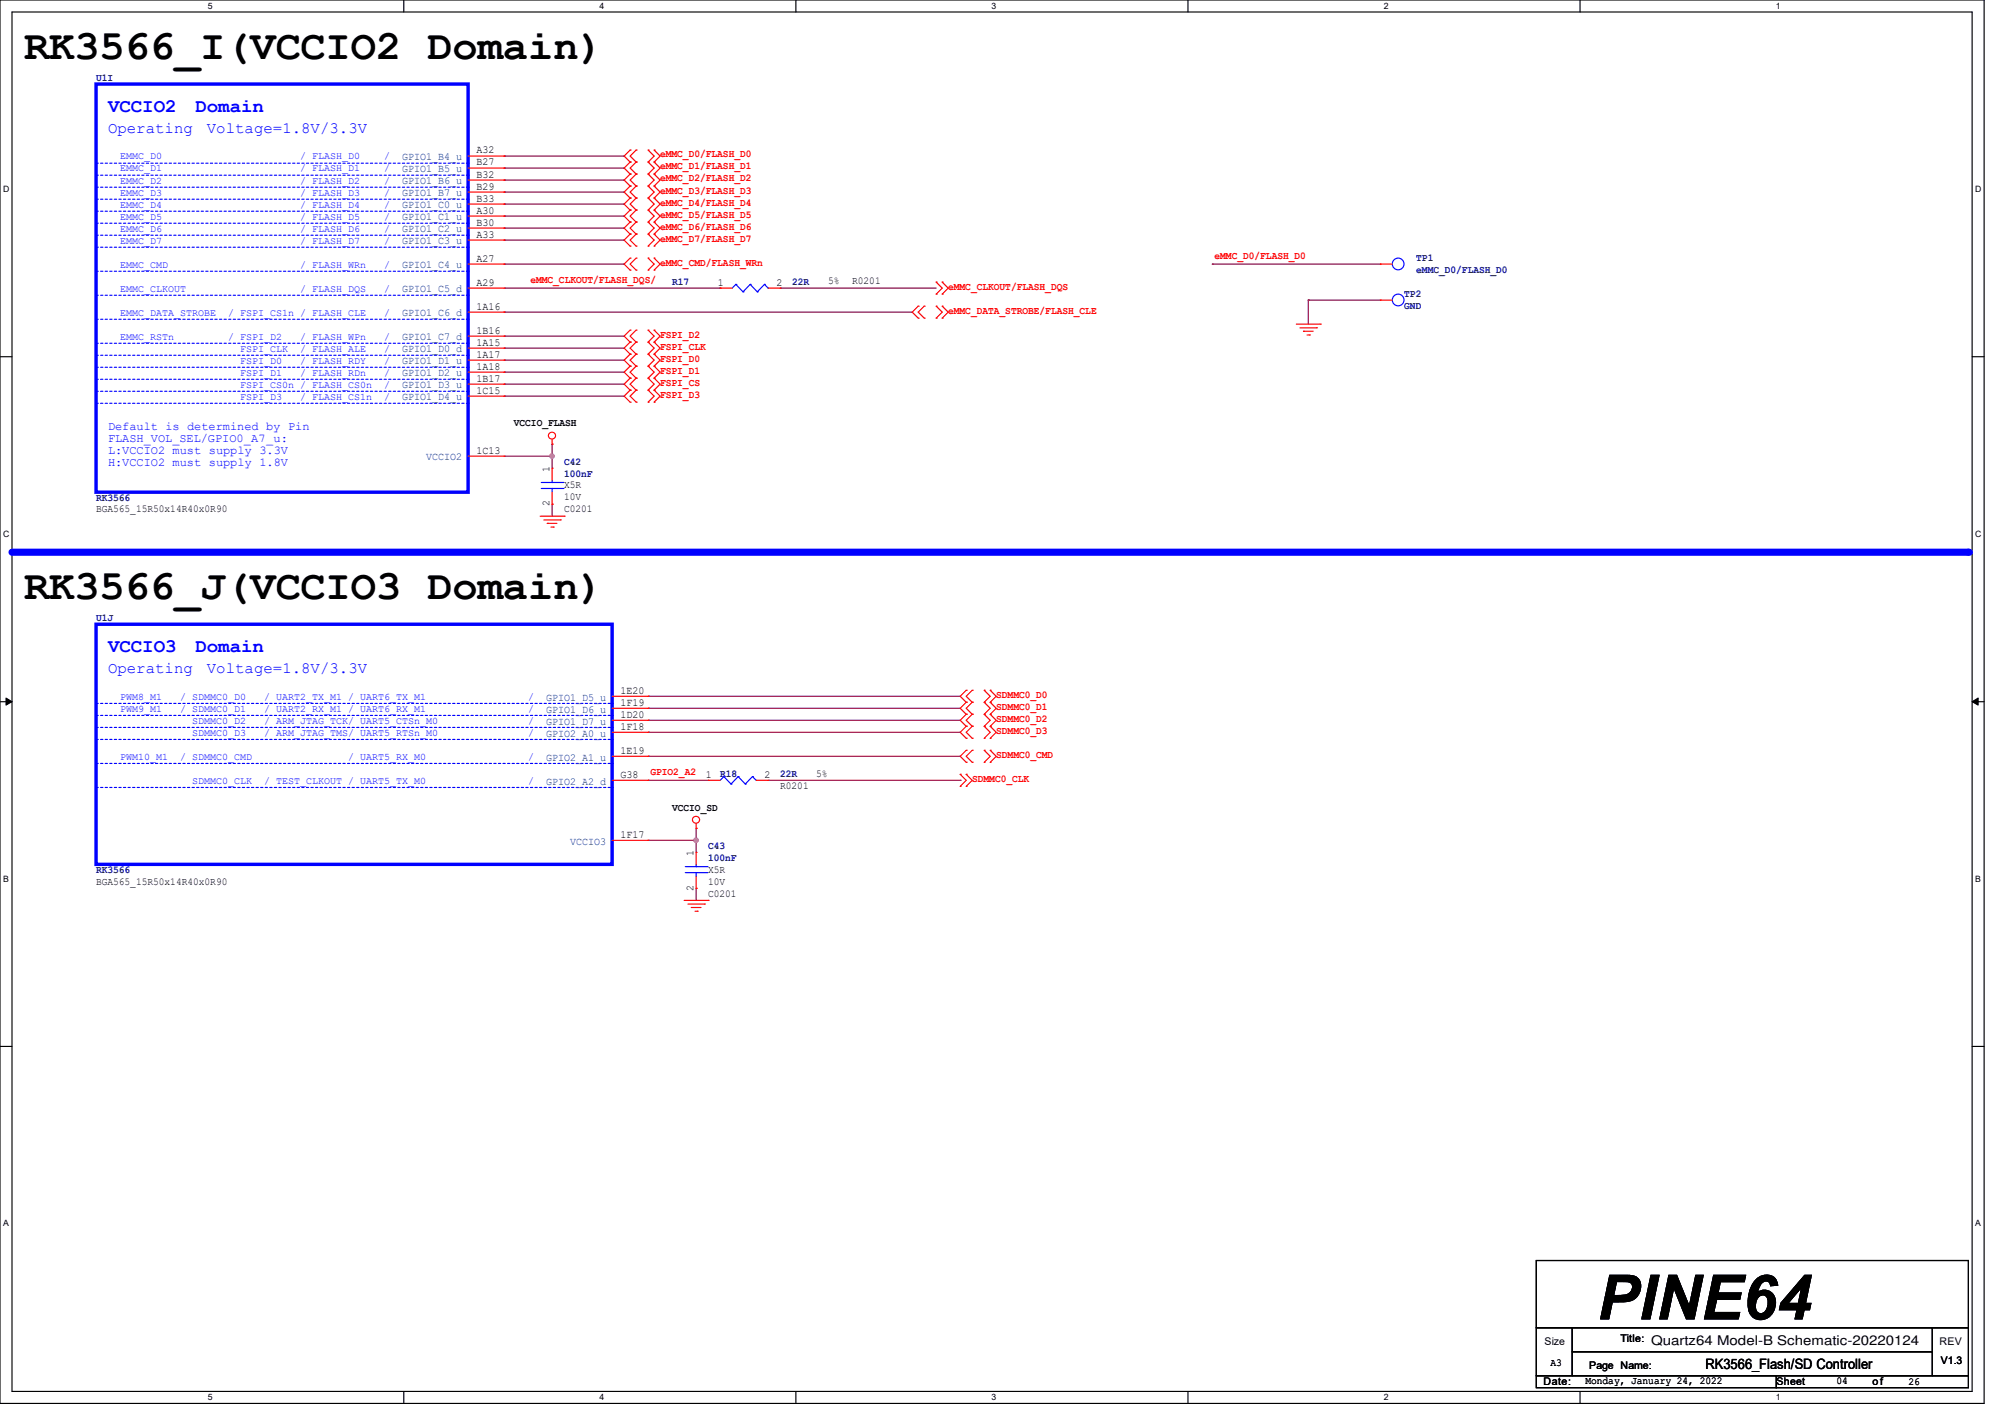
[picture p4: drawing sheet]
<svg xmlns="http://www.w3.org/2000/svg" width="297mm" height="210mm" viewBox="0 0 297 210" stroke-linecap="round" stroke-linejoin="round" font-family="sans-serif">
<path d="M0 0h293.9v207.9h-293.9zM1.8 1.8h290.3v204.3h-290.3z" fill="none" stroke="#000" stroke-width=".17"/>
<g fill="#fff">
<path d="M30.8 .2h.7v1.4h-.7z"/>
<path d="M30.8 206.2h.7v1.4h-.7z"/>
</g>
<path d="M59.8 0v1.8M59.8 206.1v1.8" fill="none" stroke="#000" stroke-width=".17"/>
<g fill="#fff">
<path d="M88.8 .2h.7v1.4h-.7z"/>
<path d="M88.8 206.2h.7v1.4h-.7z"/>
</g>
<path d="M117.9 0v1.8M117.9 206.1v1.8" fill="none" stroke="#000" stroke-width=".17"/>
<g fill="#fff">
<path d="M146.9 .2h.7v1.4h-.7z"/>
<path d="M146.9 206.2h.7v1.4h-.7z"/>
</g>
<path d="M176 0v1.8M176 206.1v1.8" fill="none" stroke="#000" stroke-width=".17"/>
<g fill="#fff">
<path d="M205 .2h.7v1.4h-.7z"/>
<path d="M205 206.2h.7v1.4h-.7z"/>
</g>
<path d="M234.1 0v1.8M234.1 206.1v1.8" fill="none" stroke="#000" stroke-width=".17"/>
<g fill="#fff">
<path d="M263.1 .2h.6v1.4h-.6z"/>
<path d="M263.1 206.2h.6v1.4h-.6z"/>
<path d="M.5 27.3h.9v1.4h-.9z"/>
<path d="M292.6 27.3h.9v1.4h-.9z"/>
<path d="M.5 78.4h.9v1.4h-.9z"/>
<path d="M292.6 78.4h.9v1.4h-.9z"/>
</g>
<path d="M0 52.8h1.8M292.1 52.8h1.8" fill="none" stroke="#000" stroke-width=".17"/>
<g fill="#fff">
<path d="M.5 129.5h.8v1.4h-.8z"/>
<path d="M292.6 129.5h.8v1.4h-.8z"/>
</g>
<path d="M0 103.9h1.8M292.1 103.9h1.8" fill="none" stroke="#000" stroke-width=".17"/>
<path d="M.9 103.4l.9 .5-.9 .5zM292.1 103.9l.9-.5v1z" fill="#000" stroke="#000" stroke-width=".15"/>
<g fill="#fff">
<path d="M.5 180.5h.8v1.4h-.8z"/>
<path d="M292.6 180.5h.8v1.4h-.8z"/>
</g>
<path d="M0 155h1.8M292.1 155h1.8" fill="none" stroke="#000" stroke-width=".17"/>
<path d="M1.8 81.8h289.8" fill="none" stroke="#00f" stroke-width="1.1"/>
<circle cx="291.6" cy="81.8" r=".53" fill="#00f"/>
<g fill="none" stroke="#7f003f" stroke-width=".17">
<path d="M74.7 39.1h.1M74.7 35.6h.1M74.7 33.8h.1M74.7 32h.1M74.7 30.2h.1M74.7 28.4h.1M74.7 26.7h.1M74.7 24.9h.1M74.7 23.1h.1M74.7 39.1h17.8M74.7 35.6h17.8M74.7 33.8h17.8"/>
<path d="M74.7 32h17.8M74.7 30.2h17.8M74.7 28.4h17.8M74.7 26.7h17.8M74.7 24.9h17.8M74.7 23.1h17.8M179.6 39.1h.1M179.6 39.1h24.9M74.7 49.8h.1M74.7 46.2h.1M74.7 56.9h.1M74.7 55.1h.1"/>
<path d="M74.7 53.3h.1M74.7 51.6h.1M74.7 58.7h.1M74.7 49.8h17.8M74.7 42.7h32M74.7 46.2h60.4M74.7 56.9h17.8M74.7 55.1h17.8M74.7 53.3h17.8M74.7 51.6h17.8M74.7 58.7h17.8M106.7 42.7h.1"/>
<path d="M115.6 42.7h.1M115.6 42.7h23.1M193.8 44.4h.1M193.8 44.4v3.6M193.8 44.4h10.7M74.7 67.6h7.1M81.8 67.6h.1M81.8 74.7h.1M81.8 65.8h.1M81.8 65.8v3.5M81.8 74.7v1.8M96 103.1h.1"/>
<path d="M96 104.9h.1M96 106.7h.1M96 108.5h.1M96 115.6h.1M96 112h.1M96 103.1h46.2M96 104.9h46.2M96 106.7h46.2M96 108.5h46.2M96 115.6h8.9M96 112h46.2M113.8 115.6h28.4"/>
<path d="M142.2 115.6h.1M96 124.5h.1M96 124.5h7.1M103.1 124.5h.1M103.1 131.6h.1M103.1 122.7h.1M103.1 122.7v3.5M103.1 131.6v1.8"/>
</g>
<g fill="#f0f" stroke="#f0f" stroke-width=".17">
<circle cx="81.8" cy="67.5" r=".32"/>
<circle cx="103.1" cy="124.4" r=".32"/>
</g>
<g fill="none" stroke="#f00" stroke-width=".17">
<path d="M69.3 23.1h5.4M69.3 24.9h5.4M69.3 26.7h5.4M69.3 28.4h5.4M69.3 30.2h5.4M69.3 32h5.4M69.3 33.8h5.4M69.3 35.6h5.4M69.3 39.1h5.4M74.7 23.1h.1M74.7 24.9h.1M74.7 26.7h.1"/>
<path d="M74.7 28.4h.1M74.7 30.2h.1M74.7 32h.1M74.7 33.8h.1M74.7 35.6h.1M74.7 39.1h.1M93.3 22.2h.1M93.3 24h.1M93.3 25.8h.1M93.3 27.6h.1M93.3 29.3h.1M93.3 31.1h.1"/>
<path d="M93.3 32.9h.1M93.3 34.7h.1M93.3 36.4h.1M93.3 38.2h.1M93.3 22.2l-.8 .9 .8 .9M93.3 27.6l-.8 .8 .8 .9M93.3 24l-.8 .9 .8 .9M93.3 29.3l-.8 .9 .8 .9M93.3 25.8l-.8 .9 .8 .9M93.3 31.1l-.8 .9 .8 .9M93.3 32.9l-.8 .9 .8 .9M93.3 38.2l-.8 .9 .8 .9"/>
<path d="M93.3 34.7l-.8 .9 .8 .8M94.2 24h.1M94.2 22.2h.1M94.2 25.8h.1M94.2 27.6h.1M94.2 29.3h.1M94.2 31.1h.1M94.2 32.9h.1M94.2 34.7h.1M94.2 36.4h.1M94.2 38.2h.1M94.2 22.2l-.9 .9 .9 .9"/>
<path d="M94.2 25.8l-.9 .9 .9 .9M94.2 24l-.9 .9 .9 .9M94.2 27.6l-.9 .8 .9 .9M94.2 29.3l-.9 .9 .9 .9M94.2 31.1l-.9 .9 .9 .9M94.2 32.9l-.9 .9 .9 .9M94.2 34.7l-.9 .9 .9 .8M94.2 38.2l-.9 .9 .9 .9M96 24h.1M96 22.2h.1M96 25.8h.1M96 27.6h.1"/>
<path d="M96 29.3h.1M96 31.1h.1M96 32.9h.1M96 34.7h.1M96 36.4h.1M96 38.2h.1M96 25.8l.9 .9-.9 .9M96 22.2l.9 .9-.9 .9M96 27.6l.9 .8-.9 .9M96 24l.9 .9-.9 .9M96 29.3l.9 .9-.9 .9M96 31.1l.9 .9-.9 .9"/>
<path d="M96 32.9l.9 .9-.9 .9M96 34.7l.9 .9-.9 .8M96 38.2l.9 .9-.9 .9M96.9 24h.1M96.9 22.2h.1M96.9 25.8h.1M96.9 27.6h.1M96.9 29.3h.1M96.9 31.1h.1M96.9 32.9h.1M96.9 34.7h.1M96.9 36.4h.1"/>
<path d="M96.9 38.2h.1M96.9 27.6l.9 .8-.9 .9M96.9 22.2l.9 .9-.9 .9M96.9 29.3l.9 .9-.9 .9M96.9 24l.9 .9-.9 .9M96.9 31.1l.9 .9-.9 .9M96.9 25.8l.9 .9-.9 .9M96.9 32.9l.9 .9-.9 .9M96.9 34.7l.9 .9-.9 .8M96.9 38.2l.9 .9-.9 .9M204.5 39.1h.1M204.5 39.1h1.7"/>
<path d="M69.3 42.7h5.4M69.3 46.2h5.4M69.3 49.8h5.4M69.3 51.6h5.4M69.3 53.3h5.4M69.3 55.1h5.4M69.3 56.9h5.4M69.3 58.7h5.4M74.7 42.7h.1M74.7 46.2h.1M74.7 49.8h.1M74.7 51.6h.1"/>
<path d="M74.7 53.3h.1M74.7 55.1h.1M74.7 56.9h.1M74.7 58.7h.1M93.3 40h.1M93.3 50.7h.1M93.3 52.5h.1M93.3 54.2h.1M93.3 56h.1M93.3 57.8h.1M93.3 59.6h.1M93.3 48.9h.1"/>
<path d="M93.3 50.7l-.8 .9 .8 .9M93.3 56l-.8 .9 .8 .9M93.3 52.5l-.8 .8 .8 .9M93.3 57.8l-.8 .9 .8 .9M93.3 54.2l-.8 .9 .8 .9M93.3 48.9l-.8 .9 .8 .9M94.2 40h.1M94.2 52.5h.1M94.2 50.7h.1M94.2 54.2h.1M94.2 56h.1M94.2 57.8h.1"/>
<path d="M94.2 59.6h.1M94.2 48.9h.1M94.2 50.7l-.9 .9 .9 .9M94.2 54.2l-.9 .9 .9 .9M94.2 52.5l-.9 .8 .9 .9M94.2 56l-.9 .9 .9 .9M94.2 48.9l-.9 .9 .9 .9M94.2 57.8l-.9 .9 .9 .9M96 40h.1M96 52.5h.1M96 50.7h.1M96 54.2h.1"/>
<path d="M96 56h.1M96 57.8h.1M96 59.6h.1M96 48.9h.1M96 54.2l.9 .9-.9 .9M96 50.7l.9 .9-.9 .9M96 56l.9 .9-.9 .9M96 48.9l.9 .9-.9 .9M96 52.5l.9 .8-.9 .9M96 57.8l.9 .9-.9 .9M96.9 40h.1M96.9 52.5h.1"/>
<path d="M96.9 50.7h.1M96.9 54.2h.1M96.9 56h.1M96.9 57.8h.1M96.9 59.6h.1M96.9 48.9h.1M96.9 56l.9 .9-.9 .9M96.9 50.7l.9 .9-.9 .9M96.9 57.8l.9 .9-.9 .9M96.9 52.5l.9 .8-.9 .9M96.9 48.9l.9 .9-.9 .9M96.9 54.2l.9 .9-.9 .9"/>
<path d="M106.7 42.7h.1M106.7 42.7h1.8M113.8 42.7h1.8M115.6 42.7h.1M136 45.3h.1M136 47.1h.1M136 45.3l-.9 .9 .9 .9M136.9 47.1h.1M136.9 45.3h.1M136.9 45.3l-.9 .9 .9 .9M138.7 43.6h.1M138.7 41.8h.1"/>
<path d="M138.7 47.1h.1M138.7 45.3h.1M138.7 41.8l.9 .9-.9 .9M138.7 45.3l.9 .9-.9 .9M139.6 43.6h.1M139.6 41.8h.1M139.6 47.1h.1M139.6 45.3h.1M139.6 41.8l.9 .9-.9 .9M139.6 45.3l.9 .9-.9 .9M192 48h3.6M192.6 48.6h2.4"/>
<path d="M193.1 49.1h.1M193.1 49.1h1.4M193.6 49.6h.4M194 49.6h.1M195 48.6h.1M195.6 48h.1M204.5 44.4h.1M204.5 44.4h1.7M69.3 67.6h5.4M74.7 67.6h.1M80 76.5h3.6M80.6 77h2.4"/>
<path d="M81.1 77.5h.1M81.1 77.5h1.4M81.6 78.1h.4M81.8 65.8h.1M81.8 69.3h.1M81.8 74.7h.1M81.8 65.1v.7M81.8 69.3v1.8M81.8 72.9v1.8M82 78.1h.1M83 77h.1M83.6 76.5h.1"/>
<path d="M90.7 103.1h5.3M90.7 104.9h5.3M90.7 106.7h5.3M90.7 108.5h5.3M90.7 112h5.3M90.7 115.6h5.3M96 103.1h.1M96 104.9h.1M96 106.7h.1M96 108.5h.1M96 112h.1M96 115.6h.1"/>
<path d="M104.9 115.6h.1M104.9 115.6h1.8M112 115.6h1.8M113.8 115.6h.1M142.2 116.5h.1M142.2 114.7h.1M142.2 114.7l.9 .9-.9 .9M143.1 102.2h.1M143.1 104h.1M143.1 105.8h.1M143.1 107.6h.1M143.1 109.3h.1"/>
<path d="M143.1 111.1h.1M143.1 112.9h.1M143.1 116.5h.1M143.1 114.7h.1M143.1 102.2l-.9 .9 .9 .9M143.1 107.6l-.9 .9 .9 .8M143.1 104l-.9 .9 .9 .9M143.1 105.8l-.9 .9 .9 .9M143.1 111.1l-.9 .9 .9 .9M143.1 114.7l.9 .9-.9 .9M144 104h.1M144 102.2h.1"/>
<path d="M144 105.8h.1M144 107.6h.1M144 109.3h.1M144 112.9h.1M144 111.1h.1M144 102.2l-.9 .9 .9 .9M144 105.8l-.9 .9 .9 .9M144 104l-.9 .9 .9 .9M144 107.6l-.9 .9 .9 .8M144 111.1l-.9 .9 .9 .9M145.8 104h.1M145.8 102.2h.1"/>
<path d="M145.8 105.8h.1M145.8 107.6h.1M145.8 109.3h.1M145.8 112.9h.1M145.8 111.1h.1M145.8 105.8l.9 .9-.9 .9M145.8 102.2l.9 .9-.9 .9M145.8 107.6l.9 .9-.9 .8M145.8 104l.9 .9-.9 .9M145.8 111.1l.9 .9-.9 .9M146.7 104h.1M146.7 102.2h.1"/>
<path d="M146.7 105.8h.1M146.7 107.6h.1M146.7 109.3h.1M146.7 112.9h.1M146.7 111.1h.1M146.7 107.6l.9 .9-.9 .8M146.7 102.2l.9 .9-.9 .9M146.7 104l.9 .9-.9 .9M146.7 111.1l.9 .9-.9 .9M146.7 105.8l.9 .9-.9 .9M90.7 124.5h5.3M96 124.5h.1"/>
<path d="M101.3 133.4h3.6M101.9 133.9h2.5M102.4 134.4h.1M102.4 134.4h1.4M103 135h.3M103.1 122.7h.1M103.1 126.2h.1M103.1 131.6h.1M103.1 122v.7M103.1 126.2v1.8M103.1 129.8v1.8M103.3 135h.1"/>
<path d="M104.4 133.9h.1M104.9 133.4h.1"/>
<circle cx="81.8" cy="64.5" r=".52"/>
<circle cx="103.1" cy="121.4" r=".52"/>
</g>
<path d="M227.6 186.7h64v9.9h-64zM227.6 196.6h5.3v7.2h-5.3zM232.9 196.6h53.4v3.6h-53.4zM286.3 196.6h5.3v7.2h-5.3zM227.6 203.8h35.5v1.7h-35.5zM232.9 200.2h53.4v3.6h-53.4zM263.1 203.8h28.5v1.7h-28.5z" fill="none" stroke="#000" stroke-width=".17"/>
<g fill="none" stroke="#00f" stroke-width=".17">
<path d="M109 42.1h.1M109 42.1l-.5 .6M109 42.1l1.1 1.1M110.1 43.2h.1M111.1 42.1h.1M111.1 42.1l-1 1.1M111.1 42.1l1.1 1.1M112.2 43.2h.1M113.2 42.1h.1M113.2 42.1l-1 1.1M113.2 42.1l.6 .6M113.8 42.7h.1"/>
<path d="M80.2 72.3h3.2M80.2 71.5h3.2M81.8 71.5h.1M81.8 72.3h.1M81.8 71.1v.4M81.8 72.3v.6M83.4 72.3h.1M83.4 71.5h.1M107.2 115h.1M107.2 115l-.5 .6M107.2 115l1.1 1.1M108.3 116.1h.1"/>
<path d="M109.3 115h.1M109.3 115l-1 1.1M109.3 115l1.1 1.1M110.4 116.1h.1M111.5 115h.1M111.5 115l-1.1 1.1M111.5 115l.5 .6M112 115.6h.1M101.5 129.2h3.2M101.5 128.4h3.2M103.1 128.4h.1M103.1 129.2h.1"/>
<path d="M103.1 128v.4M103.1 129.2v.6M104.7 129.2h.1M104.7 128.4h.1"/>
<circle cx="207.1" cy="39.1" r=".87"/>
<circle cx="207.1" cy="44.4" r=".87"/>
</g>
<g fill="none" stroke="#00f" stroke-width=".17" stroke-dasharray=".3 .3">
<path d="M14.2 29.5h55.1M14.2 33.1h55.1M14.2 26h55.1M14.2 36.6h55.1M14.2 24.2h55.1M14.2 31.3h55.1M14.2 34.8h55.1M14.2 27.7h55.1M69.3 29.5h.1M69.3 33.1h.1M69.3 26h.1M69.3 36.6h.1"/>
<path d="M69.3 24.2h.1M69.3 31.3h.1M69.3 34.8h.1M69.3 27.7h.1M14.2 52.6h55.1M14.2 56.2h55.1M14.2 54.4h55.1M14.2 58h55.1M14.2 43.7h55.1M14.2 59.7h55.1M14.2 50.8h55.1M14.2 40.2h55.1"/>
<path d="M14.2 47.3h55.1M69.3 52.6h.1M69.3 56.2h.1M69.3 54.4h.1M69.3 58h.1M69.3 43.7h.1M69.3 59.7h.1M69.3 50.8h.1M69.3 40.2h.1M69.3 47.3h.1M14.2 106h76.5M14.2 116.6h76.5"/>
<path d="M14.2 109.5h76.5M14.2 107.7h76.5M14.2 104.2h76.5M14.2 113.1h76.5M90.7 106h.1M90.7 116.6h.1M90.7 109.5h.1M90.7 107.7h.1M90.7 104.2h.1M90.7 113.1h.1"/>
</g>
<path d="M14.2 12.4h55.1v60.5h-55.1zM14.2 92.5h76.5v35.5h-76.5z" fill="none" stroke="#00f" stroke-width=".51"/>
<text font-size="9.2" x="236.6" y="195.4">PINE64</text>
<g font-size="6.2">
<text x="3.6" y="8.8">RK3566_I(VCCIO2 Domain)</text>
<text x="3.6" y="88.8">RK3566_J(VCCIO3 Domain)</text>
</g>
<g font-size="2.8" fill="#00f">
<text x="16" y="16.6">VCCIO2</text>
<text x="29" y="16.6">Domain</text>
<text x="16" y="96.6">VCCIO3</text>
<text x="29" y="96.6">Domain</text>
</g>
<g font-size="2.3" fill="#00f">
<text x="16" y="19.7">Operating</text>
<text x="30.6" y="19.7">Voltage=1.8V/3.3V</text>
<text x="16" y="99.7">Operating</text>
<text x="30.6" y="99.7">Voltage=1.8V/3.3V</text>
</g>
<text font-size="2.1" x="252.6" y="202.7">RK3566_Flash/SD Controller</text>
<text font-size="2" x="244.6" y="199.2">Quartz64 Model-B Schematic-20220124</text>
<g font-size="1.8" fill="#00f">
<text x="16" y="63.6">Default is determined by Pin</text>
<text x="16" y="65.4">FLASH_VOL_SEL/GPIO0_A7_u:</text>
<text x="16" y="67.2">L:VCCIO2 must supply 3.3V</text>
<text x="16" y="69">H:VCCIO2 must supply 1.8V</text>
</g>
<g font-size="1.6" fill="#00007f">
<text x="14.2" y="11.9">U1I</text>
<text x="209.8" y="38.6">TP1</text>
<text x="209.8" y="40.4">eMMC_D0/FLASH_D0</text>
<text x="99.6" y="42.2">R17</text>
<text x="117.3" y="42.2">22R</text>
<text x="208" y="43.9">TP2</text>
<text x="208" y="45.7">GND</text>
<text x="83.6" y="68.8">C42</text>
<text x="83.6" y="70.6">100nF</text>
<text x="14.2" y="74.2">RK3566</text>
<text x="14.2" y="91.9">U1J</text>
<text x="106.7" y="115.1">R18</text>
<text x="115.6" y="115.1">22R</text>
<text x="104.9" y="125.7">C43</text>
<text x="14.2" y="129.3">RK3566</text>
<text x="104.9" y="127.5">100nF</text>
</g>
<g font-size="1.6" fill="#003f7f">
<text x="59.6" y="23.7">GPIO1_B4_u</text>
<text x="59.6" y="25.5">GPIO1_B5_u</text>
<text x="59.6" y="27.3">GPIO1_B6_u</text>
<text x="59.6" y="29.1">GPIO1_B7_u</text>
<text x="59.6" y="30.9">GPIO1_C0_u</text>
<text x="59.6" y="32.6">GPIO1_C1_u</text>
<text x="59.6" y="34.4">GPIO1_C2_u</text>
<text x="59.6" y="36.2">GPIO1_C3_u</text>
<text x="59.6" y="39.8">GPIO1_C4_u</text>
<text x="59.6" y="43.3">GPIO1_C5_d</text>
<text x="59.6" y="46.9">GPIO1_C6_d</text>
<text x="59.6" y="50.4">GPIO1_C7_d</text>
<text x="59.6" y="52.2">GPIO1_D0_d</text>
<text x="59.6" y="54">GPIO1_D1_u</text>
<text x="59.6" y="55.8">GPIO1_D2_u</text>
<text x="59.6" y="57.5">GPIO1_D3_u</text>
<text x="59.6" y="59.3">GPIO1_D4_u</text>
<text x="63.1" y="68.2">VCCIO2</text>
<text x="80.9" y="103.8">GPIO1_D5_u</text>
<text x="80.9" y="105.5">GPIO1_D6_u</text>
<text x="80.9" y="107.3">GPIO1_D7_u</text>
<text x="80.9" y="109.1">GPIO2_A0_u</text>
<text x="80.9" y="112.7">GPIO2_A1_u</text>
<text x="80.9" y="116.2">GPIO2_A2_d</text>
<text x="84.5" y="125.1">VCCIO3</text>
</g>
<g font-size="1.6">
<text x="70.6" y="22.7">A32</text>
<text x="70.6" y="24.5">B27</text>
<text x="70.6" y="26.3">B32</text>
<text x="70.6" y="28.1">B29</text>
<text x="70.6" y="29.8">B33</text>
<text x="70.6" y="31.6">A30</text>
<text x="70.6" y="33.4">B30</text>
<text x="70.6" y="35.2">A33</text>
<text x="70.6" y="38.7">A27</text>
<text x="70.6" y="42.3">A29</text>
<text x="70.6" y="45.8">1A16</text>
<text x="106.3" y="42.3">1</text>
<text x="115" y="42.3">2</text>
<text x="122.7" y="42.1">5%</text>
<text x="126.2" y="42.1">R0201</text>
<text x="70.6" y="49.4">1B16</text>
<text x="70.6" y="51.2">1A15</text>
<text x="70.6" y="53">1A17</text>
<text x="70.6" y="54.7">1A18</text>
<text x="70.6" y="56.5">1B17</text>
<text x="70.6" y="58.3">1C15</text>
<text x="76.1" y="63.2">VCCIO_FLASH</text>
<text x="70.6" y="67.2">1C13</text>
<text x="81.4" y="69.9" transform="rotate(-90 81.4 69.9)">1</text>
<text x="14.2" y="75.9">BGA565_15R50x14R40x0R90</text>
<text x="81.4" y="75" transform="rotate(-90 81.4 75)">2</text>
<text x="83.6" y="75.9">C0201</text>
<text x="83.6" y="72.3">X5R</text>
<text x="83.6" y="74.1">10V</text>
<text x="91.9" y="102.7">1E20</text>
<text x="91.9" y="104.5">1F19</text>
<text x="91.9" y="106.3">1D20</text>
<text x="91.9" y="108.1">1F18</text>
<text x="91.9" y="111.6">1E19</text>
<text x="91.9" y="115.2">G38</text>
<text x="104.6" y="115.2">1</text>
<text x="113.2" y="115.2">2</text>
<text x="115.6" y="116.8">R0201</text>
<text x="120.9" y="115">5%</text>
<text x="91.9" y="124.1">1F17</text>
<text x="99.6" y="120.1">VCCIO_SD</text>
<text x="14.2" y="131">BGA565_15R50x14R40x0R90</text>
<text x="102.7" y="131.9" transform="rotate(-90 102.7 131.9)">2</text>
<text x="102.7" y="126.8" transform="rotate(-90 102.7 126.8)">1</text>
<text x="104.9" y="129.2">X5R</text>
<text x="104.9" y="131">10V</text>
<text x="104.9" y="132.8">C0201</text>
<text x="228.8" y="199.1">Size</text>
<text x="229.7" y="202.3">A3</text>
<text x="235.4" y="202.7">Page Name:</text>
<text x="240" y="198.8">Title:</text>
<text x="287.3" y="199.1">REV</text>
<text x="287.5" y="202">V1.3</text>
<text x="228.6" y="205.2">Date:</text>
<text x="234.9" y="205">Monday, January 24, 2022</text>
<text x="263.1" y="205.2">Sheet</text>
<text x="272" y="205">04</text>
<text x="277.4" y="205.2">o f</text>
<text x="282.7" y="205.1">26</text>
</g>
<g font-size="1.6" fill="#f00">
<text x="97.8" y="23.3">eMMC_D0/FLASH_D0</text>
<text x="97.8" y="25.1">eMMC_D1/FLASH_D1</text>
<text x="97.8" y="26.9">eMMC_D2/FLASH_D2</text>
<text x="97.8" y="28.7">eMMC_D3/FLASH_D3</text>
<text x="97.8" y="30.4">eMMC_D4/FLASH_D4</text>
<text x="97.8" y="32.2">eMMC_D5/FLASH_D5</text>
<text x="97.8" y="34">eMMC_D6/FLASH_D6</text>
<text x="97.8" y="35.8">eMMC_D7/FLASH_D7</text>
<text x="78.6" y="41.9">eMMC_CLKOUT/FLASH_DQS/</text>
<text x="97.8" y="39.3">eMMC_CMD/FLASH_WRn</text>
<text x="179.9" y="38.4">eMMC_D0/FLASH_D0</text>
<text x="140.5" y="42.9">eMMC_CLKOUT/FLASH_DQS</text>
<text x="140.5" y="46.4">eMMC_DATA_STROBE/FLASH_CLE</text>
<text x="97.8" y="51.8">FSPI_CLK</text>
<text x="97.8" y="53.5">FSPI_D0</text>
<text x="97.8" y="50">FSPI_D2</text>
<text x="97.8" y="55.3">FSPI_D1</text>
<text x="97.8" y="57.1">FSPI_CS</text>
<text x="97.8" y="58.9">FSPI_D3</text>
<text x="147.6" y="103.3">SDMMC0_D0</text>
<text x="147.6" y="105.1">SDMMC0_D1</text>
<text x="147.6" y="106.9">SDMMC0_D2</text>
<text x="147.6" y="108.7">SDMMC0_D3</text>
<text x="147.6" y="112.2">SDMMC0_CMD</text>
<text x="96.3" y="114.8">GPIO2_A2</text>
<text x="144" y="115.8">SDMMC0_CLK</text>
</g>
<g font-size="1.5" fill="#00f">
<text x="17.8" y="23.6">EMMC_D0</text>
<text x="44.4" y="23.6">/ FLASH_D0</text>
<text x="56.9" y="23.6">/</text>
<text x="17.8" y="25.4">EMMC_D1</text>
<text x="17.8" y="29">EMMC_D3</text>
<text x="17.8" y="27.2">EMMC_D2</text>
<text x="44.4" y="27.2">/ FLASH_D2</text>
<text x="44.4" y="29">/ FLASH_D3</text>
<text x="44.4" y="25.4">/ FLASH_D1</text>
<text x="56.9" y="25.4">/</text>
<text x="56.9" y="29">/</text>
<text x="56.9" y="27.2">/</text>
<text x="17.8" y="30.7">EMMC_D4</text>
<text x="17.8" y="34.3">EMMC_D6</text>
<text x="17.8" y="32.5">EMMC_D5</text>
<text x="44.4" y="34.3">/ FLASH_D6</text>
<text x="44.4" y="30.7">/ FLASH_D4</text>
<text x="44.4" y="32.5">/ FLASH_D5</text>
<text x="56.9" y="30.7">/</text>
<text x="56.9" y="32.5">/</text>
<text x="56.9" y="34.3">/</text>
<text x="17.8" y="39.6">EMMC_CMD</text>
<text x="17.8" y="36.1">EMMC_D7</text>
<text x="44.4" y="39.6">/ FLASH_WRn</text>
<text x="44.5" y="36.1">/ FLASH_D7</text>
<text x="56.9" y="36.1">/</text>
<text x="56.9" y="39.6">/</text>
<text x="17.8" y="43.2">EMMC_CLKOUT</text>
<text x="17.8" y="46.7">EMMC_DATA_STROBE</text>
<text x="33.8" y="46.7">/ FSPI_CS1n / FLASH_CLE</text>
<text x="44.4" y="43.2">/ FLASH_DQS</text>
<text x="56.9" y="43.2">/</text>
<text x="56.9" y="46.7">/</text>
<text x="17.8" y="50.3">EMMC_RSTn</text>
<text x="33.8" y="50.3">/ FSPI_D2</text>
<text x="35.6" y="52.1">FSPI_CLK</text>
<text x="35.6" y="53.8">FSPI_D0</text>
<text x="44.4" y="50.3">/ FLASH_WPn</text>
<text x="44.4" y="52.1">/ FLASH_ALE</text>
<text x="44.5" y="53.8">/ FLASH_RDY</text>
<text x="56.9" y="50.3">/</text>
<text x="56.9" y="53.8">/</text>
<text x="56.9" y="52.1">/</text>
<text x="35.6" y="57.4">FSPI_CS0n / FLASH_CS0n</text>
<text x="35.6" y="55.6">FSPI_D1</text>
<text x="35.6" y="59.2">FSPI_D3</text>
<text x="44.4" y="55.6">/ FLASH_RDn</text>
<text x="44.4" y="59.2">/ FLASH_CS1n</text>
<text x="56.9" y="57.4">/</text>
<text x="56.9" y="59.2">/</text>
<text x="56.9" y="55.6">/</text>
<text x="17.8" y="103.6">PWM8_M1</text>
<text x="17.8" y="105.4">PWM9_M1</text>
<text x="26.7" y="103.6">/ SDMMC0_D0</text>
<text x="26.7" y="105.4">/ SDMMC0_D1</text>
<text x="28.4" y="107.2">SDMMC0_D2</text>
<text x="39.1" y="105.4">/ UART2_RX_M1 / UART6_RX_M1</text>
<text x="39.1" y="103.6">/ UART2_TX_M1 / UART6_TX_M1</text>
<text x="39.1" y="107.2">/ ARM_JTAG_TCK/ UART5_CTSn_M0</text>
<text x="78.2" y="107.2">/</text>
<text x="78.2" y="103.6">/</text>
<text x="78.2" y="105.4">/</text>
<text x="17.8" y="112.5">PWM10_M1</text>
<text x="26.7" y="112.5">/ SDMMC0_CMD</text>
<text x="28.4" y="109">SDMMC0_D3</text>
<text x="39.1" y="109">/ ARM_JTAG_TMS/ UART5_RTSn_M0</text>
<text x="51.6" y="112.5">/ UART5_RX_M0</text>
<text x="78.2" y="109">/</text>
<text x="78.2" y="112.5">/</text>
<text x="28.4" y="116.1">SDMMC0_CLK</text>
<text x="39.1" y="116.1">/ TEST_CLKOUT / UART5_TX_M0</text>
<text x="78.2" y="116.1">/</text>
</g>
<g font-size="1.3">
<text x="30.8" y="1.3">5</text>
<text x="88.8" y="1.3">4</text>
<text x="146.9" y="1.3">3</text>
<text x="205" y="1.3">2</text>
<text x="263.1" y="1.3">1</text>
<text x=".5" y="28.4">D</text>
<text x="292.6" y="28.4">D</text>
<text x=".5" y="79.5">C</text>
<text x="292.6" y="79.5">C</text>
<text x=".5" y="130.6">B</text>
<text x="292.6" y="130.6">B</text>
<text x=".5" y="181.7">A</text>
<text x="292.6" y="181.7">A</text>
<text x="30.8" y="207.4">5</text>
<text x="88.8" y="207.4">4</text>
<text x="146.9" y="207.4">3</text>
<text x="205" y="207.4">2</text>
<text x="263.1" y="207.4">1</text>
</g>
</svg>
